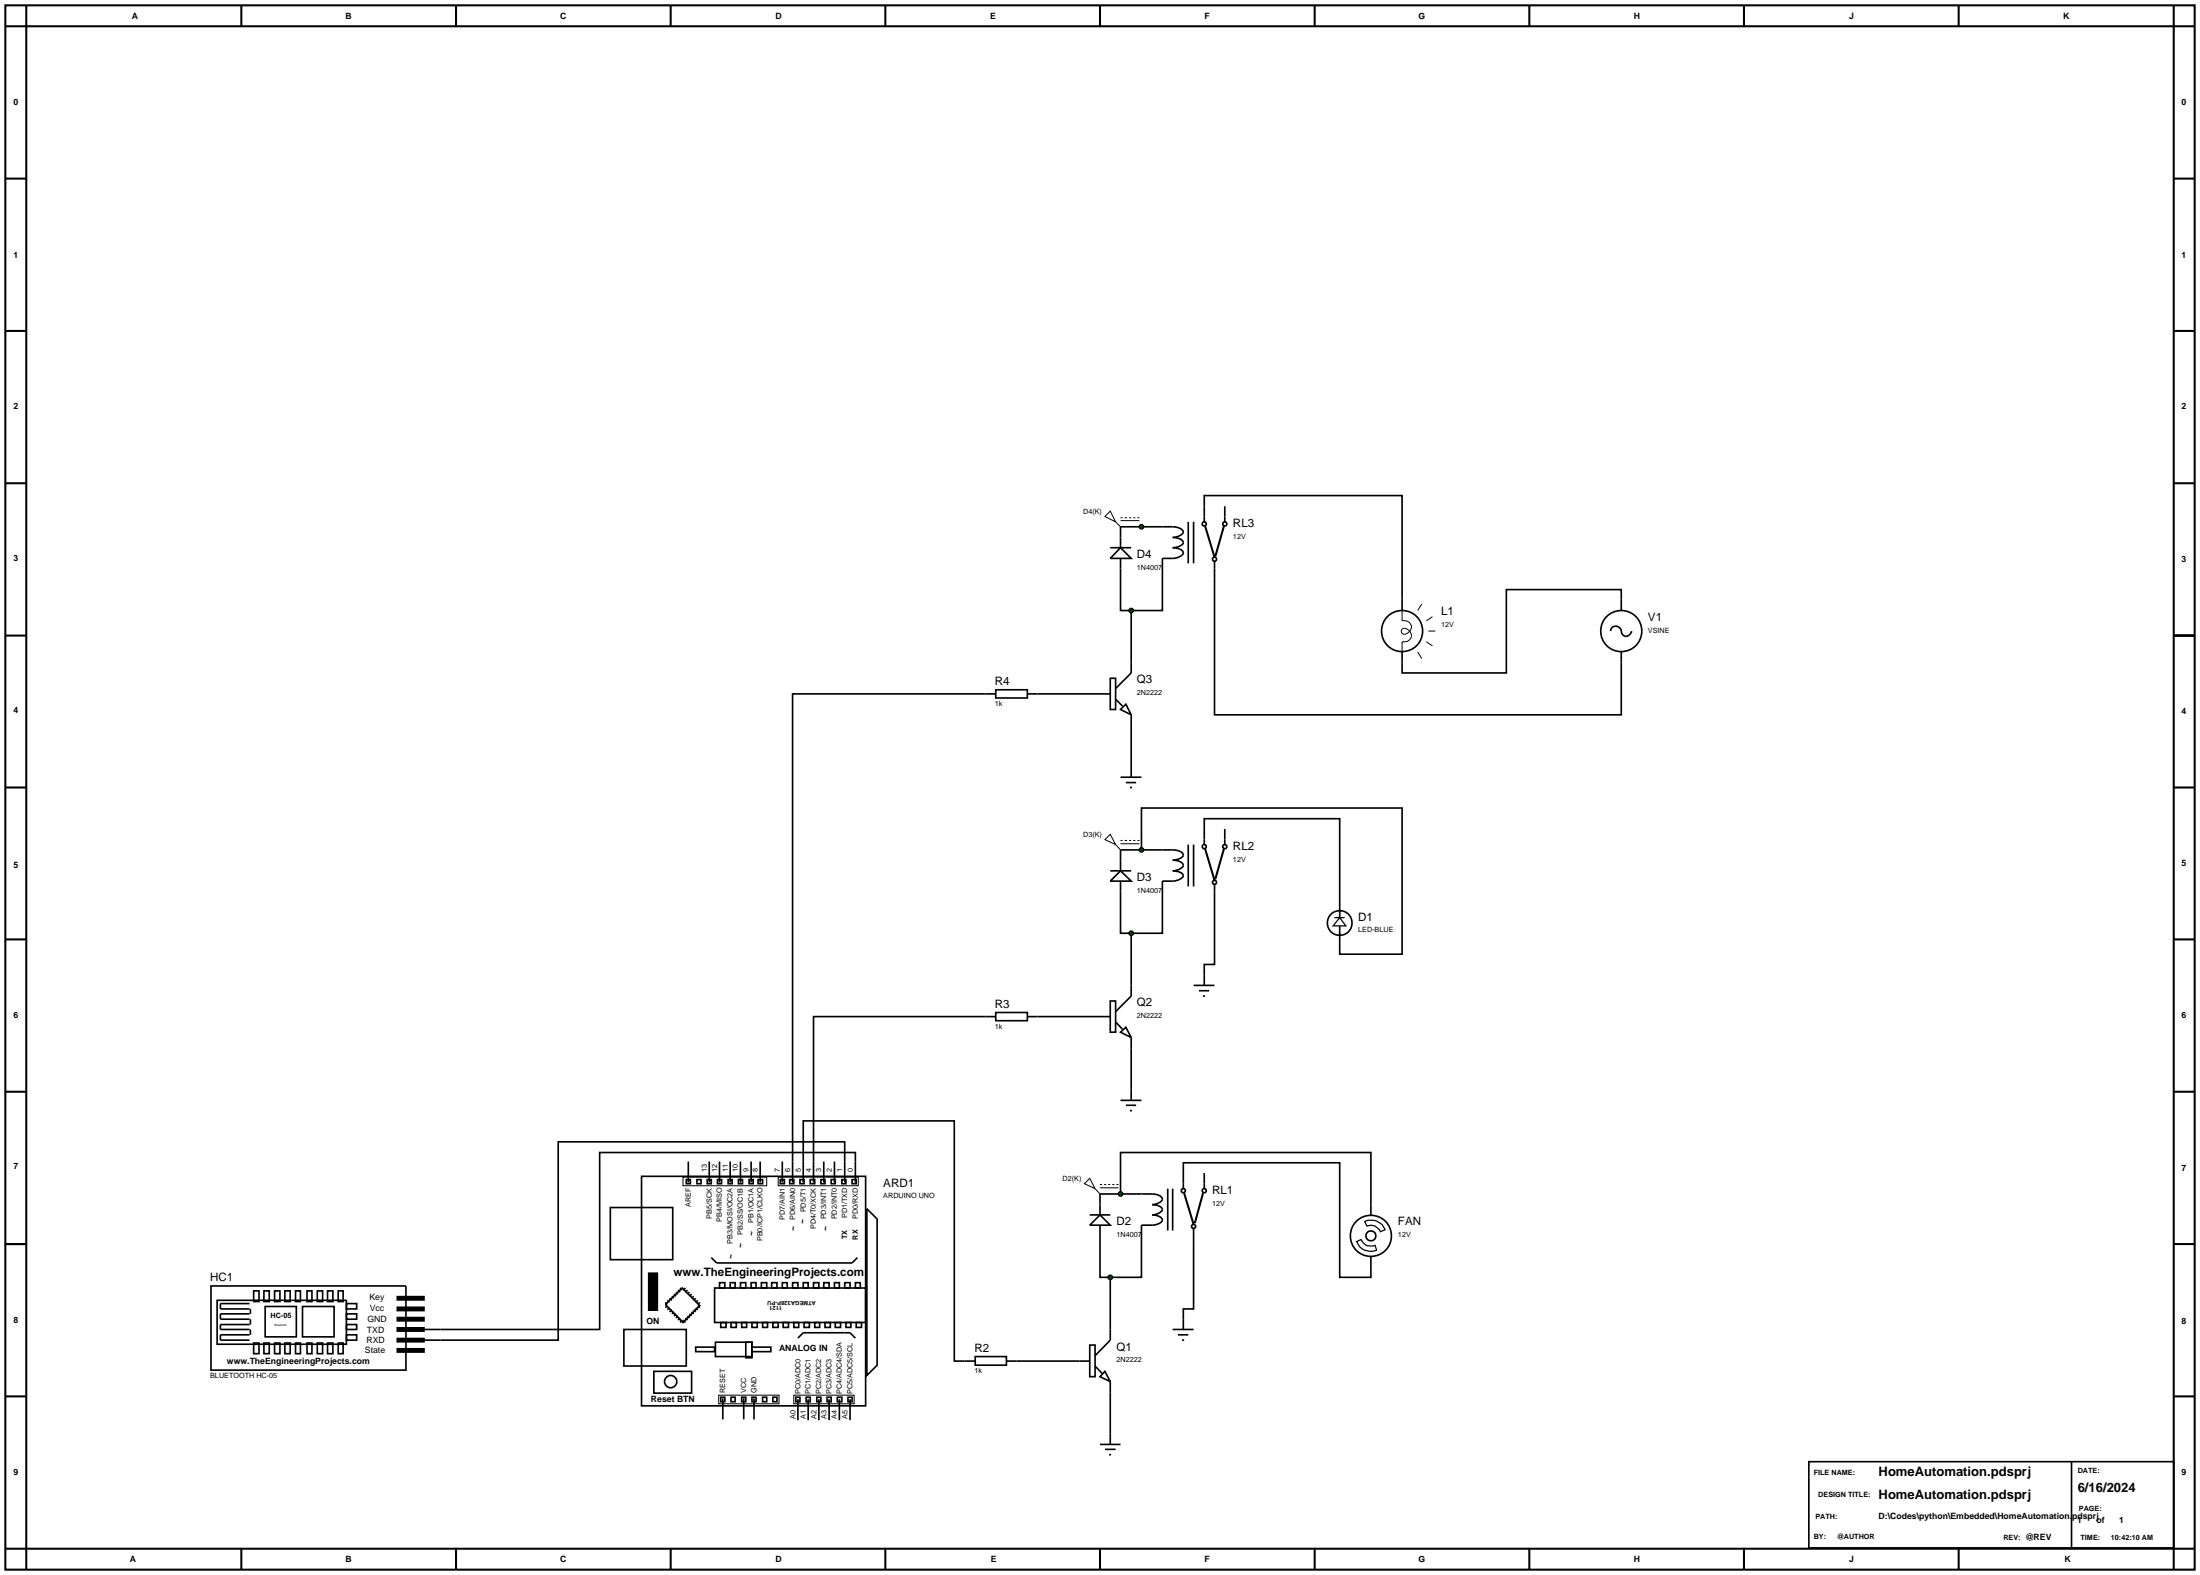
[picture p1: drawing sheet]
<svg xmlns="http://www.w3.org/2000/svg" width="536mm" height="384mm" viewBox="0 0 536 384" stroke-linecap="round" stroke-linejoin="round" font-family="sans-serif">
<g fill="none" stroke="#000" stroke-width=".5">
<path d="M1.3 1.3h533.4v381h-533.4zM6.4 6.4h523.2v370.8h-523.2zM6.4 1.3v5.1h-5.1M58.8 1.3v5.1M111.1 1.3v5.1M163.4 1.3v5.1M215.7 1.3v5.1M268 1.3v5.1M320.3 1.3v5.1M372.6 1.3v5.1M424.9 1.3v5.1M477.2 1.3v5.1"/>
<path d="M529.6 1.3v5.1h5.1M1.3 43.5h5.1M529.6 43.5h5.1M1.3 80.6h5.1M529.6 80.6h5.1M1.3 117.7h5.1M529.6 117.7h5.1M1.3 154.8h5.1M529.6 154.8h5.1M1.3 191.8h5.1M529.6 191.8h5.1M1.3 228.8h5.1"/>
<path d="M529.6 228.8h5.1M1.3 265.9h5.1M529.6 265.9h5.1M288.5 290.6l2.3 7.6M293.1 290.6l-2 7.3M1.3 303h5.1M529.6 303h5.1M1.3 340.1h5.1M529.6 340.1h5.1M1.3 377.2h5.1v5.1M58.8 377.2v5.1M111.1 377.2v5.1"/>
<path d="M163.4 377.2v5.1M215.7 377.2v5.1M268 377.2v5.1M320.3 377.2v5.1M372.6 377.2v5.1M424.9 377.2v5.1M477.2 377.2v5.1M534.7 377.2h-5.1v5.1"/>
</g>
<g fill="none" stroke="#000" stroke-width=".4">
<path d="M273 138.5v10.2h2.6M283.2 136v12.7h-7.6M283.2 128.3h-10.2v2.6M293.4 123.3v-2.6h48.2v28M275.6 148.7v12.7M295.9 141v33.1h99.1v-15.3M392.4 153.7a1.34 1.34 0 0 1 1.5-1.2 1.34 1.34 0 0 1 1.2 1.6 1.24 1.24 0 0 0 1.3 .9 1.24 1.24 0 0 0 1.1-1.3M395 148.7v-5.1h-28v20.3h-25.4v-5.1M240.1 169h-47v119M252.8 169h15.2M275.6 176.6v10.2M273 217.2v10.1h2.6"/>
<path d="M278.1 207v-10.2h63.5v35.6h-15.2v-6.9M283.2 214.6v12.7h-7.6M283.2 207h-10.2v2.5M293.4 201.9v-2.5h33v24.1M295.9 219.7v15.2h-2.5v2.6M275.6 227.3v12.7M240.1 247.6h-41.9v40.4M252.8 247.6h15.2M275.6 255.3v10.1M148.7 294.1h15.2v12.7h-15.2zM156.3 286.5h54.6v55.9h-54.6zM167.2 287.3h1v1h-1z"/>
<path d="M167.7 282.9v5.1M169.8 287.3h1v1h-1zM172.3 287.3h1v1h-1zM172.8 282.9v5.1M174.8 287.3h1v1h-1zM175.3 282.9v5.1M177.4 287.3h1v1h-1zM177.9 282.9v5.1M179.9 287.3h1v1h-1zM180.4 282.9v5.1M182.5 287.3h1v1h-1zM183 282.9v5.1"/>
<path d="M184.7 287.3h1.1v1h-1.1zM185.2 282.9v5.1M190.1 287.3h1v1h-1zM190.6 282.9v5.1M192.4 287.3h1v1h-1zM194.9 287.3h1v1h-1zM195.7 288v-15h36.8v58.5h2.5M197.4 287.3h1.1v1h-1.1zM200 287.3h1v1h-1zM200.7 282.9v5.1M202.5 287.3h1v1h-1zM203.3 282.9v5.1"/>
<path d="M205.1 287.3h1v1h-1zM205.8 288v-9.9h-69.8v48.3h-28.7M207.6 287.3h1v1h-1zM208.4 288v-7.3h-62.3v43.1h-38.8M211.2 294.4l2.5 2.5v35.6l-2.5 2.5zM265.5 298.4l2.5-2.5 2.5 2.5zM265.5 295.9h5M268 295.9v-5.1h13.3a2.03 2.03 0 0 1 1.9 1.3 2.73 2.73 0 0 1-2.5 1.3h.6a2.1 2.1 0 0 1 1.9 1.2 2.73 2.73 0 0 1-2.5 1.3h.6a2.03 2.03 0 0 1 1.9 1.3 2.7 2.7 0 0 1-2.5 1.2h-2.6v12.7h-7.6M268 298.4v12.7h2.5M273 290.8v-10.1h61v15.2M284.5 289.5v10.2M285.7 289.5v10.2"/>
<path d="M288.3 289.5v-6.3h38.1v27.9h7.6v-5M290.8 299.2v19.6h-2.5v2.5M293.4 285.7v3.8M158.1 312.1h2v4.6h-2zM162.1 317.7l4.1-4 4.3 4.3-4.1 4.1zM162.1 317.2l.5 .5M162.6 318l-.5 .5M162.6 316.7l.5 .5M163.1 318.5l-.5 .5M163.1 316.2l.6 .5M163.7 319l-.6 .5M163.7 315.7l.5 .5"/>
<path d="M164.2 319.5l-.5 .5M164.2 315.2l.5 .5M164.7 314.7l.5 .5M165.2 314.2l.5 .5M165.7 313.7l.5 .5M167 313.7l-.6 .5M167.5 314.2l-.5 .5M168 314.7l-.5 .5M168.5 315.2l-.5 .5M168.5 319.5l.5 .5M169 315.7l-.5 .5M169 319l.5 .5"/>
<path d="M169.5 316.2l-.5 .5M169.5 318.5l.5 .5M170 316.7l-.5 .5M170 318l.5 .5M170.5 317.2l-.5 .5M173.3 306.3l1.3 1.3h33l1.3-1.3M174.1 313.7h36.8v8.4h-36.8zM175.3 312.4h1.3v1.3h-1.3zM177.9 312.4h1.2v1.3h-1.2zM180.4 312.4h1.3v1.3h-1.3zM183 312.4h1.2v1.3h-1.2zM185.5 312.4h1.3v1.3h-1.3z"/>
<path d="M188 312.4h1.3v1.3h-1.3zM190.6 312.4h1.2v1.3h-1.2zM193.1 312.4h1.3v1.3h-1.3zM195.7 312.4h1.2v1.3h-1.2zM198.2 312.4h1.3v1.3h-1.3zM200.7 312.4h1.3v1.3h-1.3zM203.3 312.4h1.2v1.3h-1.2zM205.8 312.4h1.3v1.3h-1.3zM208.4 312.4h1.2v1.3h-1.2zM270.5 311.1v15.3l-3.7 3.8M152 323.8h15.2v8.9h-15.2zM159.3 334h9.2v5.3h-9.2z"/>
<path d="M164.7 320l-.5 .5M165.2 320.5l-.5 .5M165.7 321l-.5 .5M166.2 321.5l-.5 .6M166.4 321.5l.6 .6M167 321l.5 .5M167.5 320.5l.5 .5M168 320l.5 .5M169.5 328.1h4.6v1.1h-4.6zM174.3 326.9h8.9v3.5h-8.9zM175.6 322.1h1.3v1.2h-1.3zM178.1 322.1h1.3v1.2h-1.3z"/>
<path d="M180.7 322.1h1.2v1.2h-1.2zM181.7 326.9h1.5v3.8h-1.5zM183.2 322.1h1.3v1.2h-1.3zM183.2 328.1h4.6v1.1h-4.6zM185.8 322.1h1.2v1.2h-1.2zM188.3 322.1h1.3v1.2h-1.3zM190.8 322.1h1.3v1.2h-1.3zM193.4 322.1h1.2v1.2h-1.2zM194.4 325.9l1.3-1.3h11.4l1.3 1.3M195.9 322.1h1.3v1.2h-1.3zM198.5 322.1h1.2v1.2h-1.2zM201 322.1h1.3v1.2h-1.3z"/>
<path d="M203.5 322.1h1.3v1.2h-1.3zM206.1 322.1h1.2v1.2h-1.2zM208.6 322.1h1.3v1.2h-1.3zM247.7 331.5h17.8M265.5 327.6h1.3v7.7h-1.3zM266.8 332.7l1.7 1.8M269.2 334l1.3 2.5-2.5-1.2zM270.5 336.5v12.7M175.6 340.3h1v1.1h-1zM176.1 340.6v5.1M178.1 340.3h1v1.1h-1zM180.7 340.3h1v1.1h-1z"/>
<path d="M181.2 340.6v5.1M183.2 340.3h1v1.1h-1zM183.7 340.6v5.1M185.8 340.3h1v1.1h-1zM188.3 340.3h1v1.1h-1zM193.9 340.3h1v1.1h-1zM194.4 340.8v5.1M196.4 340.3h1v1.1h-1zM196.9 340.8v5.1M199 340.3h1v1.1h-1zM199.5 340.8v5.1M201.5 340.3h1v1.1h-1z"/>
<path d="M202 340.8v5.1M204 340.3h1.1v1.1h-1.1zM204.5 340.8v5.1M206.6 340.3h1v1.1h-1zM207.1 340.8v5.1M440.7 356h88.9v21h-88.9zM504.7 356v21"/>
<circle cx="341.6" cy="153.7" r="5"/>
<circle cx="395" cy="153.7" r="5"/>
<circle cx="326.4" cy="224.8" r="3"/>
<circle cx="288.3" cy="290" r=".51"/>
<circle cx="290.8" cy="298.7" r=".51"/>
<circle cx="293.4" cy="290" r=".51"/>
<circle cx="334" cy="301" r="1.21"/>
<circle cx="334" cy="301" r="5"/>
<circle cx="163.4" cy="336.5" r="1.49"/>
</g>
<path d="M159.1 309.9v9.4" fill="none" stroke="#000" stroke-width="2.5" stroke-linecap="butt"/>
<path d="M341.6 148.7v2.5a1.68 1.68 0 0 1 2.2 1.2 1.68 1.68 0 0 1-1.4 2 .78 .78 0 0 1-1-.9 .78 .78 0 0 1 1.4-.3 1.66 1.66 0 0 1 .9 2.1 1.66 1.66 0 0 1-2.1 1v2.5M345.4 158.8l1 1.6M346.4 147.1l-1 1.6M347.5 156.3l1.5 1M348 153.7h1.7M349 150.2l-1.5 1M166.4 286.7h20.4v2.1h-20.4zM189.6 286.7h19.5v2.1h-19.5zM175.1 339.8h14.7v2.1h-14.7zM193.4 339.8h14.7v2.1h-14.7z" fill="none" stroke="#000" stroke-width=".24"/>
<path d="M325.1 223.5h2.5M326.4 223.5l1.5 2h-3.1zM332.5 297.5a3.7 3.7 0 0 1 5 2l-1.2 .5a2.45 2.45 0 0 0-3.3-1.4zM330.5 302.4l1.1-.5 .6 .9 .8 .6 1.5 .1 .5-.2 .4 1.2a3.7 3.7 0 0 1-4.9-2.1z" fill="none" stroke="#000" stroke-width=".3"/>
<g fill="#004000" stroke="#000" stroke-width=".4">
<path d="M272.6 290.5l.4-.2-.5 .5zM273 290.3l.4 .2 .1 .3zM273 291.3l.5-.5-.2 .4zM272.5 290.8l.5 .5-.4-.2z"/>
<path d="M270.1 310.8l.4-.2-.5 .5zM270.5 310.6l.3 .1 .2 .4zM271 311.1l-.1 .3-.4 .2zM270 311.1l.5 .5-.4-.2z"/>
</g>
<g fill="#004000">
<path d="M272.5 290.8l.5-.5 .5 .5-.5 .5z"/>
<path d="M270 311.1l.5-.5 .5 .5-.5 .5z"/>
</g>
<g fill="none" stroke="#000" stroke-width=".4">
<path d="M270.5 212.1h5.1M273 212.1l2.6 2.5h-5.1zM273 209.5v2.6M273 214.6v2.6M283.2 207a8.7 8.7 0 0 1 4.3 .4 .9 .9 0 0 1 .7 1.2l-1.2 .7-1.3 .2h.6a2.06 2.06 0 0 1 2 1.3 2.79 2.79 0 0 1-2.6 1.3h.6a2.14 2.14 0 0 1 2 1.2 2.79 2.79 0 0 1-2.6 1.3h-2.5M289.5 205.7v10.2M290.8 205.7v10.2M293.4 201.9v3.8M295.9 215.4v4.3M298.4 201.9v3.8M268 247.6h2.5M270.5 243.8h1.3v7.6h-1.3z"/>
<path d="M271.8 248.9l1.7 1.8M273 251.4l1.3-1.2 1.3 2.5zM275.6 240v2.6l-3.8 3.8M275.6 252.7v2.6M235 331.5h2.6M237.6 330.4h7.6v2.1h-7.6zM245.2 331.5h2.5M285.7 323.8h5.1M287 325.1h2.5M288 326.4h.5M288.3 321.3v2.5M268 351.8h5"/>
<path d="M269.2 353h2.6M270.2 354.3h.5M270.5 349.2v2.6"/>
<circle cx="293.4" cy="206.2" r=".51"/>
<circle cx="295.9" cy="214.9" r=".51"/>
<circle cx="298.4" cy="206.2" r=".51"/>
</g>
<path d="M264.2 288.3l1.3-1.3 1.3 2.5zM266.8 289.5l1.2 1.3M268 288.5h.5M268 289.3h4.5M269 288.5h.5M270 288.5h.5M271 288.5h.5M272 288.5h.5" fill="none" stroke="#000" stroke-width=".24"/>
<path d="M293.6 206.7l2.3 7.7M298.2 206.7l-2.1 7.4" fill="none" stroke="#000" stroke-width=".5"/>
<g fill="#004000" stroke="#000" stroke-width=".4">
<path d="M277.8 206.6l.3-.1-.5 .5zM278.1 206.5l.4 .2 .1 .3zM278.6 207l-.1 .3-.4 .2zM277.6 207l.5 .5-.4-.2z"/>
<path d="M275.2 227l.4-.2-.5 .5zM275.6 226.8l.4 .2 .1 .3zM275.6 227.8l.5-.5-.2 .4zM275.1 227.3l.5 .5-.4-.2z"/>
</g>
<g fill="#004000">
<path d="M278.1 206.5l.5 .5-.5 .5-.5-.5z"/>
<path d="M275.1 227.3l.5-.5 .5 .5-.5 .5z"/>
</g>
<g fill="none" stroke="#000" stroke-width=".4">
<path d="M270.5 133.4h5.1M273 133.4l2.6 2.6h-5.1zM273 130.9v2.5M273 136v2.5M283.2 128.3a8 8 0 0 1 4.3 .4 .89 .89 0 0 1 .7 1.2l-.3 .3a3.8 3.8 0 0 1-2.2 .7h.6a2.06 2.06 0 0 1 2 1.3 2.77 2.77 0 0 1-2.6 1.2h.6a2.06 2.06 0 0 1 2 1.3 2.79 2.79 0 0 1-2.6 1.3h-2.5M289.5 127.1v10.1M290.8 127.1v10.1M293.4 123.3v3.8M295.9 136.7v4.3M298.4 123.3v3.8M268 169h2.5M270.5 165.2h1.3v7.6h-1.3z"/>
<path d="M271.8 170.3l1.7 1.7M273 172.8l1.3-1.3 1.3 2.6zM275.6 161.4v2.5l-3.8 3.8M275.6 174.1v2.5M293.4 237.5v2.5M240.1 247.6h2.5M242.6 246.6h7.7v2h-7.7zM250.3 247.6h2.5M290.8 240h5.1M292.1 241.3h2.5M293.1 242.6h.5M273 268h5.1"/>
<path d="M274.3 269.2h2.5M275.3 270.5h.5M275.6 265.4v2.6"/>
<circle cx="293.4" cy="127.6" r=".51"/>
<circle cx="295.9" cy="136.2" r=".51"/>
<circle cx="298.4" cy="127.6" r=".51"/>
</g>
<path d="M269.2 204.5l1.3-1.3 1.3 2.5zM271.8 205.7l1.2 1.3M273 204.7h.5M273 205.5h4.6M274 204.7h.6M275.1 204.7h.5M276.1 204.7h.5M277.1 204.7h.5" fill="none" stroke="#000" stroke-width=".24"/>
<path d="M293.6 128.1l2.3 7.6M298.2 128.1l-2.1 7.4" fill="none" stroke="#000" stroke-width=".5"/>
<g fill="#004000" stroke="#000" stroke-width=".4">
<path d="M277.8 127.9l.3-.1-.5 .5zM278.1 127.8l.3 .1 .2 .4zM278.6 128.3l-.1 .3-.4 .2zM277.6 128.3l.5 .5-.3-.1z"/>
<path d="M275.3 148.3l.3-.1-.5 .5zM275.6 148.2l.4 .2 .1 .3zM275.6 149.2l.5-.5-.2 .4zM275.1 148.7l.5 .5-.3-.1z"/>
</g>
<g fill="#004000">
<path d="M277.6 128.3l.5-.5 .5 .5-.5 .5z"/>
<path d="M275.6 148.2l.5 .5-.5 .5-.5-.5z"/>
</g>
<g fill="none" stroke="#000" stroke-width=".4">
<path d="M240.1 169h2.5M242.6 168h7.7v2h-7.7zM250.3 169h2.5M273 189.3h5.1M274.3 190.6h2.5M275.3 191.8h.5M275.6 186.8v2.5M51.4 313.2h47.5v20.5h-47.5zM52.9 316.7h31.5v10.7h-31.5zM60.8 317.5h-7.1v1.3h7.1M61 318.8v1.2M61.8 314.4h1.3v2.6h-1.3z"/>
<path d="M64.3 314.4h1.3v2.6h-1.3zM64.6 318.2h7.6v7.4h-7.6zM66.9 314.4h1.3v2.6h-1.3zM69.4 314.4h1.3v2.6h-1.3zM72 314.4h1.2v2.6h-1.2zM73.7 318.2h7.7v7.4h-7.7zM74.8 314.4h1.2v2.6h-1.2zM77.3 314.4h1.3v2.6h-1.3zM79.8 314.4h1.3v2.6h-1.3zM82.4 314.4h1.2v2.6h-1.2zM84.4 317.5h2.5v1.3h-2.5zM60.8 320h-7.1v1.3h7.1"/>
<path d="M60.8 322.6h-7.1v1.2h7.1M60.8 325.1h-7.1v1.3h7.1M61 321.3v1.3M61 323.8v1.3M61.8 327.1h1.3v2.6h-1.3zM64.3 327.1h1.3v2.6h-1.3zM66.9 327.1h1.3v2.6h-1.3zM69.4 327.1h1.3v2.6h-1.3zM72 327.1h1.2v2.6h-1.2zM74.8 327.1h1.2v2.6h-1.2zM77.3 327.1h1.3v2.6h-1.3zM79.8 327.1h1.3v2.6h-1.3z"/>
<path d="M82.4 327.1h1.2v2.6h-1.2zM84.4 320h2.5v1.3h-2.5zM84.4 322.6h2.5v1.2h-2.5zM84.4 325.1h2.5v1.3h-2.5zM102.2 323.8h5.1M102.2 326.4h5.1"/>
</g>
<path d="M269.2 125.8l1.3-1.3 1.3 2.6zM271.8 127.1l1.2 1.2M273 126.1h.5M273 126.8h4.6M274 126.1h.6M275.1 126.1h.5M276.1 126.1h.5M277.1 126.1h.5" fill="none" stroke="#000" stroke-width=".24"/>
<path d="M96.6 316.2h6.9M96.6 318.8h6.9M96.6 321.3h6.9M96.6 323.8h6.9M96.6 326.4h6.9M96.6 328.9h6.9" fill="none" stroke="#000" stroke-width="1.2" stroke-linecap="butt"/>
<g font-size="3.2">
<text x="457.7" y="359.4">HomeAutomation.pdsprj</text>
<text x="457.7" y="365.2">HomeAutomation.pdsprj</text>
<text x="506.2" y="363.4">6/16/2024</text>
</g>
<g font-size="2.8">
<text x="300.4" y="128.4">RL3</text>
<text x="277" y="136">D4</text>
<text x="351.1" y="149.8">L1</text>
<text x="401.5" y="151.3">V1</text>
<text x="242.4" y="166.9">R4</text>
<text x="277" y="166.5">Q3</text>
<text x="300.4" y="207">RL2</text>
<text x="277" y="214.7">D3</text>
<text x="330.9" y="224.3">D1</text>
<text x="242.4" y="245.5">R3</text>
<text x="277" y="245.1">Q2</text>
<text x="215.2" y="289.1">ARD1</text>
<text x="295.3" y="290.9">RL1</text>
<text x="272" y="298.5">D2</text>
<text x="340.6" y="298.5">FAN</text>
<text x="164.1" y="310.8">www.TheEngineeringProjects.com</text>
<text x="51.2" y="312.1">HC1</text>
<text x="237.4" y="329.3">R2</text>
<text x="272" y="329">Q1</text>
</g>
<g font-size="2.1">
<text x="32.1" y="4.5">A</text>
<text x="84.2" y="4.5">B</text>
<text x="136.5" y="4.5">C</text>
<text x="188.9" y="4.5">D</text>
<text x="241.2" y="4.5">E</text>
<text x="293.5" y="4.5">F</text>
<text x="345.6" y="4.5">G</text>
<text x="398.1" y="4.5">H</text>
<text x="450.5" y="4.5">J</text>
<text x="502.7" y="4.5">K</text>
<text x="3.3" y="25.6">0</text>
<text x="531.5" y="25.6">0</text>
<text x="3.3" y="62.7">1</text>
<text x="531.5" y="62.7">1</text>
<text x="3.3" y="99.7">2</text>
<text x="531.5" y="99.7">2</text>
<text x="3.3" y="136.6">3</text>
<text x="531.5" y="136.8">3</text>
<text x="3.3" y="173.7">4</text>
<text x="531.5" y="173.9">4</text>
<text x="3.3" y="211.4">5</text>
<text x="531.5" y="210.9">5</text>
<text x="3.3" y="248">6</text>
<text x="531.5" y="248">6</text>
<text x="3.3" y="284.6">7</text>
<text x="531.5" y="285.3">7</text>
<text x="193.8" y="299.9" transform="rotate(-90 193.8 299.9)">~</text>
<text x="196.1" y="298.2" transform="rotate(-90 196.1 298.2)">~</text>
<text x="201.7" y="299.9" transform="rotate(-90 201.7 299.9)">~</text>
<text x="181" y="304" transform="rotate(-90 181 304)">~</text>
<text x="183.7" y="301" transform="rotate(-90 183.7 301)">~</text>
<text x="178.6" y="306.6" transform="rotate(-90 178.6 306.6)">~</text>
<text x="90" y="316.6">Key</text>
<text x="3.3" y="322.1">8</text>
<text x="89.5" y="321.9">GND</text>
<text x="90.1" y="319.4">Vcc</text>
<text x="157.5" y="322.4">ON</text>
<text x="531.5" y="322.4">8</text>
<text x="88.9" y="329.5">State</text>
<text x="89.3" y="327.2">RXD</text>
<text x="89.4" y="324.7">TXD</text>
<text x="189.8" y="329">ANALOG IN</text>
<text x="55.3" y="332.3">www.TheEngineeringProjects.com</text>
<text x="158.6" y="341.4">Reset BTN</text>
<text x="3.3" y="359.2">9</text>
<text x="531.5" y="359.2">9</text>
<text x="457.7" y="370">D:\Codes\python\Embedded\HomeAutomation.pdsprj</text>
<text x="506.1" y="371">1</text>
<text x="510.8" y="371">of</text>
<text x="516.3" y="371">1</text>
<text x="493.4" y="375.1">@REV</text>
<text x="31.6" y="380.3">A</text>
<text x="84.2" y="380.3">B</text>
<text x="136.5" y="380.3">C</text>
<text x="188.9" y="380.3">D</text>
<text x="241.4" y="380.3">E</text>
<text x="293.5" y="380.3">F</text>
<text x="345.6" y="380.3">G</text>
<text x="398.1" y="380.3">H</text>
<text x="450.5" y="380.3">J</text>
<text x="503" y="380.3">K</text>
</g>
<g font-size="1.8">
<text x="263.9" y="125.1">D4(K)</text>
<text x="300.4" y="131.2">12V</text>
<text x="277" y="138.8">1N4007</text>
<text x="351.1" y="152.6">12V</text>
<text x="401.5" y="154.1">VSINE</text>
<text x="242.4" y="172">1k</text>
<text x="277" y="169.3">2N2222</text>
<text x="263.9" y="203.8">D3(K)</text>
<text x="300.4" y="209.9">12V</text>
<text x="277" y="217.5">1N4007</text>
<text x="330.9" y="227.1">LED-BLUE</text>
<text x="242.4" y="250.6">1k</text>
<text x="277" y="248">2N2222</text>
<text x="172.2" y="285.5" transform="rotate(-90 172.2 285.5)">13</text>
<text x="174.7" y="285.5" transform="rotate(-90 174.7 285.5)">12</text>
<text x="177.3" y="285.5" transform="rotate(-90 177.3 285.5)">11</text>
<text x="179.8" y="285.5" transform="rotate(-90 179.8 285.5)">10</text>
<text x="182.4" y="285.5" transform="rotate(-90 182.4 285.5)">9</text>
<text x="184.6" y="285.5" transform="rotate(-90 184.6 285.5)">8</text>
<text x="190" y="285.5" transform="rotate(-90 190 285.5)">7</text>
<text x="192.5" y="285.5" transform="rotate(-90 192.5 285.5)">6</text>
<text x="195.1" y="285.5" transform="rotate(-90 195.1 285.5)">5</text>
<text x="197.6" y="285.5" transform="rotate(-90 197.6 285.5)">4</text>
<text x="200.1" y="285.5" transform="rotate(-90 200.1 285.5)">3</text>
<text x="202.7" y="285.5" transform="rotate(-90 202.7 285.5)">2</text>
<text x="205.2" y="285.5" transform="rotate(-90 205.2 285.5)">1</text>
<text x="207.8" y="285.5" transform="rotate(-90 207.8 285.5)">0</text>
<text x="258.9" y="287.6">D2(K)</text>
<text x="168.3" y="294" transform="rotate(-90 168.3 294)">AREF</text>
<text x="215.2" y="291.9">ARDUINO UNO</text>
<text x="295.3" y="293.7">12V</text>
<text x="173.4" y="296.8" transform="rotate(-90 173.4 296.8)">PB5/SCK</text>
<text x="175.9" y="297.6" transform="rotate(-90 175.9 297.6)">PB4/MISO</text>
<text x="183.6" y="297.9" transform="rotate(-90 183.6 297.9)">PB1/OC1A</text>
<text x="191.2" y="297.1" transform="rotate(-90 191.2 297.1)">PD7/AIN1</text>
<text x="193.7" y="297.1" transform="rotate(-90 193.7 297.1)">PD6/AIN0</text>
<text x="196.3" y="295.3" transform="rotate(-90 196.3 295.3)">PD5/T1</text>
<text x="198.8" y="299.4" transform="rotate(-90 198.8 299.4)">PD4/T0/XCK</text>
<text x="201.3" y="297" transform="rotate(-90 201.3 297)">PD3/INT1</text>
<text x="203.9" y="297" transform="rotate(-90 203.9 297)">PD2/INT0</text>
<text x="206.4" y="296.7" transform="rotate(-90 206.4 296.7)">PD1/TXD</text>
<text x="209" y="296.9" transform="rotate(-90 209 296.9)">PD0/RXD</text>
<text x="178.5" y="302.9" transform="rotate(-90 178.5 302.9)">PB3/MOSI/OC2A</text>
<text x="181" y="300.8" transform="rotate(-90 181 300.8)">PB2/SS/OC1B</text>
<text x="185.8" y="302.3" transform="rotate(-90 185.8 302.3)">PB0/ICP1/CLKO</text>
<text x="206.4" y="301.8" transform="rotate(-90 206.4 301.8)">TX</text>
<text x="209" y="301.9" transform="rotate(-90 209 301.9)">RX</text>
<text x="272" y="301.3">1N4007</text>
<text x="340.6" y="301.3">12V</text>
<text x="65.9" y="321.1">HC-05</text>
<text x="51.2" y="335.7">BLUETOOTH HC-05</text>
<text x="237.4" y="334.5">1k</text>
<text x="272" y="331.8">2N2222</text>
<text x="176.7" y="339.3" transform="rotate(-90 176.7 339.3)">RESET</text>
<text x="181.8" y="339.3" transform="rotate(-90 181.8 339.3)">VCC</text>
<text x="184.3" y="339.3" transform="rotate(-90 184.3 339.3)">GND</text>
<text x="195" y="339.6" transform="rotate(-90 195 339.6)">PC0/ADC0</text>
<text x="197.5" y="339.6" transform="rotate(-90 197.5 339.6)">PC1/ADC1</text>
<text x="200.1" y="339.6" transform="rotate(-90 200.1 339.6)">PC2/ADC2</text>
<text x="202.6" y="339.6" transform="rotate(-90 202.6 339.6)">PC3/ADC3</text>
<text x="205.1" y="339.6" transform="rotate(-90 205.1 339.6)">PC4/ADC4/SDA</text>
<text x="207.7" y="339.6" transform="rotate(-90 207.7 339.6)">PC5/ADC5/SCL</text>
<text x="193.8" y="345.6" transform="rotate(-90 193.8 345.6)">A0</text>
<text x="196.3" y="345.6" transform="rotate(-90 196.3 345.6)">A1</text>
<text x="198.9" y="345.6" transform="rotate(-90 198.9 345.6)">A2</text>
<text x="201.4" y="345.6" transform="rotate(-90 201.4 345.6)">A3</text>
<text x="203.9" y="345.6" transform="rotate(-90 203.9 345.6)">A4</text>
<text x="206.5" y="345.6" transform="rotate(-90 206.5 345.6)">A5</text>
<text x="441.9" y="359.2">FILE NAME:</text>
<text x="506.2" y="358.7">DATE:</text>
<text x="443" y="364.7">DESIGN TITLE:</text>
<text x="442.3" y="370">PATH:</text>
<text x="506.5" y="368.1">PAGE:</text>
<text x="441.9" y="374.9">BY:</text>
<text x="447.5" y="374.9">@AUTHOR</text>
<text x="488.1" y="375.1">REV:</text>
<text x="506.9" y="375.1">TIME:</text>
<text x="514.3" y="375.1">10:42:10 AM</text>
</g>
<g font-size="1.4">
<text x="198.8" y="316.8" transform="rotate(-180 198.8 316.8)">ATMEGA328P-PU</text>
<text x="190.6" y="318.1" transform="rotate(-180 190.6 318.1)">1121</text>
</g>
<text font-size=".7" x="66.9" y="322.9">Bluetooth</text>
</svg>
